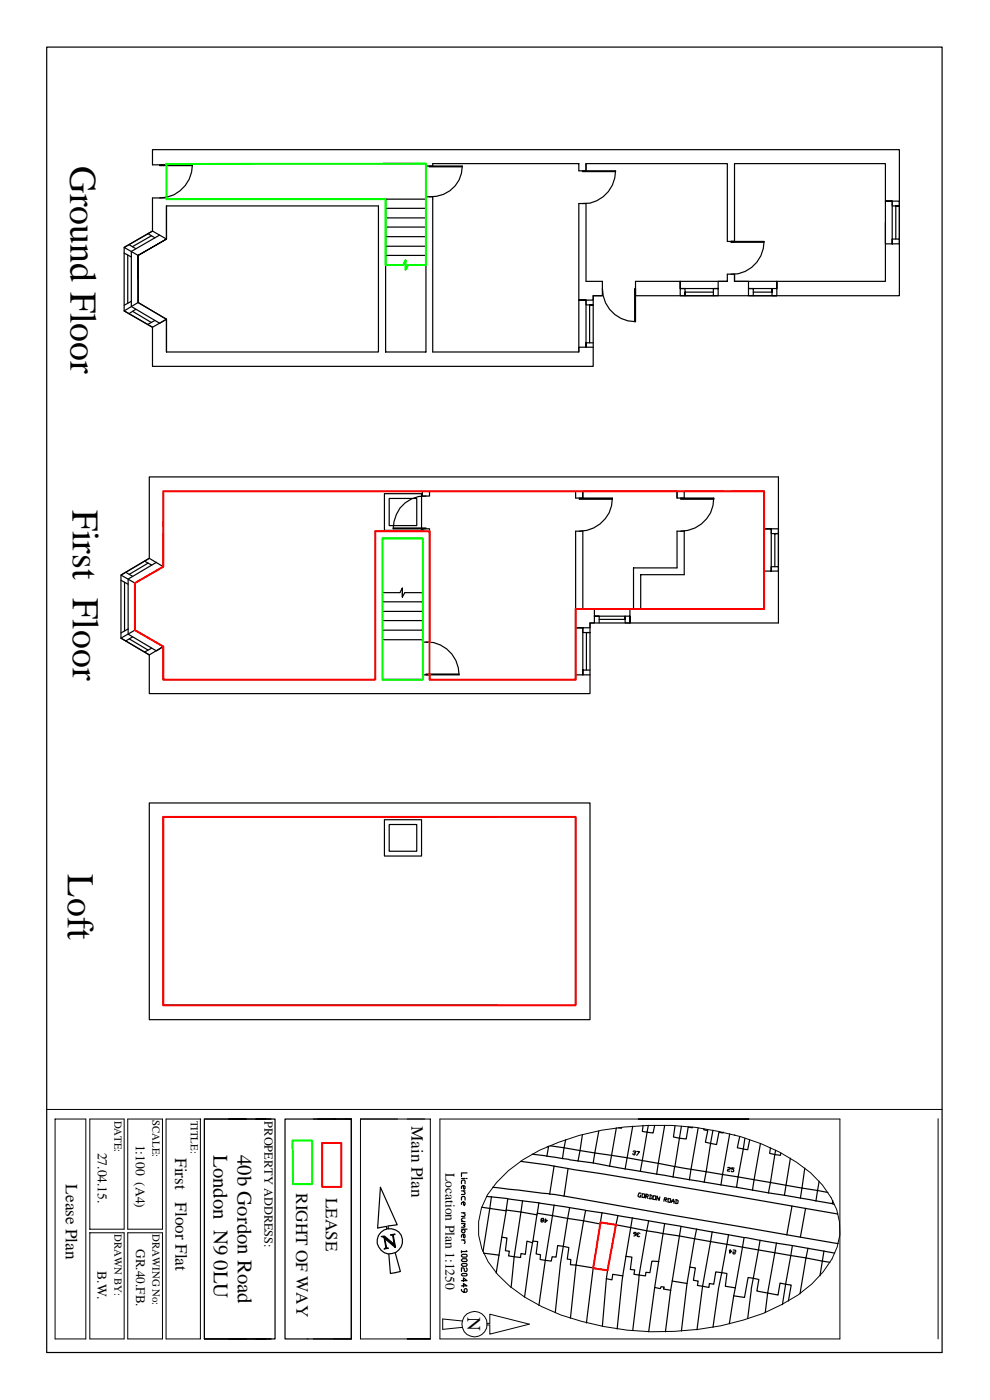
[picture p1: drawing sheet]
<svg xmlns="http://www.w3.org/2000/svg" width="210mm" height="297mm" viewBox="0 0 210 297" stroke-linecap="round" stroke-linejoin="round" font-family="sans-serif">
<g fill="none" stroke="#000" stroke-width=".25">
<path d="M9.9 10h189.9v276.9h-189.9zM33.9 35h6.9v.1h-6.9zM40.8 35a7 7 0 0 1-6.9 7M91 35.2h7v.2h-7zM98 35.2a6.5 6.5 0 0 1-7 6.5M123.5 36.2h7.1v.2h-7.1zM124.3 34.7h30v16.5h7.8v.2h-7.1v-.2M124.3 34.7v1.5h-1.5v-1.5h-31v.5h-1.5v-.5h-55v.3h-3v-3.2h158.5v30.9h-56v-3h19.5M124.3 34.7v1.5M130.6 36.2a6.9 6.9 0 0 1-7.1 7M26.3 53.7l1.6 .8M27.1 54.1v10.2"/>
<path d="M27.3 51.9l1.5 .8M29.3 54.2l6-3.5-6 3.5v10l6 3.5-6-3.5zM31.3 49.5l1.6 1M32.1 50l-4 2.3M32.3 49l3 1.7v-7h45v31h-45v-7M32.3 49l-6 3.5v13.5l6 3.4v8.3h93.5v-15h2M32.3 49l-6 3.5 3 1.7v10l-3 1.8 6 3.4 3-1.7M33.9 49.9l-6 3.4v11.7l6 3.6 1.4-.9M81.8 42.2v32.5h8.5v-33h1.5v33h31v-31.5h1.5v16.5h3.5v3h-2v1h-3h1.5v10v-1h1.5M81.8 42.2h8.5v2h-8.5M81.8 56.2h3.7l.5-1v2v-1M81.8 42.2h-46.5v-.2h-3v7"/>
<path d="M81.8 46.2h8.5M81.8 48.2h8.5M81.8 50.2h8.5M81.8 52.2h8.5M81.8 54.2h8.5M90.3 56.2h-3.8l-.5 1M154.3 59.7h-2v3h-8v-3v1.5h8h-1v1.5M154.3 59.7v-1.5h1.5v1.5M155.8 51.2v-16.5h32v25h-32M155.8 59.7h2.9v3h6.1v-3v1.5h-6.1h1.1v1.5M155.8 58.2v1.5M162.1 51.2a6.9 6.9 0 0 1-7.1 7"/>
<path d="M187.8 47.2v4.5h3v-9h-3h1.4v9v-1h1.6M189.2 42.7v1h1.6h-.8v7M27.9 63.9l-1.6 .9M28.1 66l4 2.4M28.8 65.6l-1.5 .9M32.9 68l-1.6 .8M124.3 63.7v1h1.5h-.7v8M125.8 73.7h-3v1M127.8 61.2a7 7 0 0 0 7 7M134.6 61.2h.2v7h-.2zM144.3 61.2h1v1.5v-.7h6M159.8 62h3.9v-.8v1.5h1.1"/>
<path d="M30.6 119l1.6 .9M31.4 119.5l-4 2.3M31.7 101.2h133.4v31h-40v15h-93.4v-8.3l-6-3.5v-13.4l6-3.6zM31.7 118.4l-6 3.6 2.9 1.7v10l-2.9 1.7 6 3.5 2.9-1.7M33.2 119.3l-6 3.6v11.6l6 3.6 1.4-.9M81.5 104.7h7.9v7.8h-7.9zM82.5 105.7h5.9v5.8h-5.9zM83.4 112h6.9v.2h-6.9zM90.3 105.2a6.7 6.7 0 0 0-6.9 7M122.9 105.7h7v.2h-7zM123.6 104.2h20v1.5M123.6 104.2v1.5h-1.5v-1.5h-31v1h-1.5v-1h-55v16l-2.9-1.8"/>
<path d="M123.6 104.2h20v1.5h1.5v-1.5M123.6 104.2v1.5M129.9 105.7a7 7 0 0 1-7 7M144.4 105.7h7v.2h-7zM145.1 104.2h17v25h-26.2v-7.3h9.2v-9.2h-1.5v7.8h-9.2v8.7h-10.8v-16.5h-1.5v31.5h-31v-1h-1.4v1M145.1 104.2h8.5M151.4 105.7a7 7 0 0 1-7 7M155.1 104.2h7M162.1 116.7v4.5h3v-9h-3h1.5v9v-1h1.5M163.6 112.2v1h1.5h-.8v7M25.7 123.1l1.5 .9M26.4 123.5v10.4"/>
<path d="M26.7 121.4l1.4 .9M27.2 133.4l-1.5 .9M27.4 135.6l4 2.3M28.1 135.1l-1.4 .9M28.6 123.7l6-3.5-6 3.5v10l6 3.5-6-3.5zM32.2 137.5l-1.6 .8M34.6 137.2v7h45v-31.5h10.1v-.5h1.4v24h-1.4v-22h-8.6v30h8.6M81.1 125.7h3.7l.5-1v2v-1M81.1 127.7h8.6M81.1 129.7h8.6M81.1 131.7h8.6M81.1 133.7h8.6"/>
<path d="M81.1 135.7h8.6M89.7 125.7h-3.8l-.6 1M90.3 136.2a6.8 6.8 0 0 1 7.1 7M123.6 133.2v1h1.5h-.7v8M127.1 132.2v-1.5h-1h7.5v1.5v-3h-7.5v3h-1v1h-3h1.5v10v-1h1.5M127.1 131.4h5.5v-.7v1.5h1M89.7 143.2v1M90.3 143h7.1v.2h-7.1zM125.1 143.2h-3v1M31.7 170.3h93.4v46h-93.4zM34.6 173.3h71zM34.6 173.3v40h71"/>
<path d="M81.5 173.9h7.9v7.7h-7.9zM82.5 174.9h5.9v5.7h-5.9zM43.3 237.4h15v46.7h-15zM60.5 237.4h14v46.7h-14zM66.5 237.4h8M127 239.9l-.8 4.7M130.7 239.3l-1 5.8M131.8 239.2v.2l-.7-.1M134.2 238.9l-1.6 9.1M136.4 238.8l-.2 1.2 1 .2M137.5 238.8l-.3 1.4M138.9 238.8l-.4 1.6-1.3-.2"/>
<path d="M141 238.8l-1.4 8M143.2 238.8l-.4 2.4 1.3 .3M144.5 238.9l-.4 2.6M146.8 239.1v.2l-.8-.2-.5 2.5-1.4-.1M148.1 239.3l-1.5 8.8M149.3 239.4v.3l.8 .2-.5 2.4 1.1 .3M151.2 239.8l-.5 2.8M97.9 251.1v-.6l.2-.1h.4l.1 .1v.6M97.9 254.6v-.6l.2-.2h.4l.1 .2v.6M97.9 250h.7M97.9 252.6h.7M97.9 257.3h.7"/>
<path d="M97.9 259.2h.7M97.9 259.6h.7M98.3 251.5v.6l.2 .2 .1-.2v-.4l-.1-.2-.6 .2v.4M98.3 252.6l.3 .6-.1 .2h-.6M98.3 255v.5l.2 .3 .1-.3v-.3l-.1-.2-.6 .2v.3M98.3 257.3l.3 .3v.3l-.1 .2h-.6M98.5 259.6l.1 .2-.3 .2M98.6 258.4h-.5l-.2 .3v.1l.4 .4M98.9 250h.2M99.1 248.8h-1.2v.8M102.2 256.1l1.7 .3M103.2 253.8l1 .1"/>
<path d="M103.9 256.4l3.5 .5M103.9 256.4l-1.5 9.1M104.2 253.9l3.5 .4M104.2 253.9l-.3 2.5M104.5 251.9l12.1 1.4M107.4 256.7v.2M107.4 256.7l3.1 .4M107.4 256.9l-1 5.6M107.7 254.3l3.1 .5M107.7 254.3l-.3 2.4M110.4 246.4l7.1 1M110.5 257.1l-1.4 9.5"/>
<path d="M110.5 257.1l3.4 .6M110.8 254.8l3.5 .4M110.8 254.8l-.3 2.3M112.9 244.9l3.1 .4M113.9 257.7l-.9 5.6M114 257.4l6.4 1.1M114 257.4l-.1 .3M114.3 255.2l3.2 .5M114.3 255.2l-.3 2.2M114.9 258.8l-.2-.1 .2-.2h.3l.1 .3h-.4l-.2 .2 .1 .2h.4l-.1-.3M115.7 258.6l-.1 .7 .5-.4-.5-.1M116 245.3l3.3 .5"/>
<path d="M116.1 243.2l.2 .1M116.3 243.2v.1M116.3 243.3l-.3 2M116.6 253.3l3 .4M116.7 243.1l2.9 .4M117.5 255.7l3.3 .5M117.5 255.7l-1.8 11.7M117.5 247.4l-.9 5.9M117.5 247.4l3 .5M119.3 245.8l3.3 .5M119.6 253.7l47.3 8.3M119.6 243.5l3.4 .6"/>
<path d="M119.6 243.5l-.3 2.3M120 241.8l-.4 1.7M120.4 258.5l-.9 5.9M120.4 258.5l3.4 .5M120.5 247.9l47.5 8-1.1 6.1M120.5 247.9l-.9 5.8M120.8 256.2l3.4 .6M120.8 256.2l-.4 2.3M122.6 246.3l3.2 .4M123 244.1l3.2 .5M123 244.1l-.4 2.2M123.5 240.7l-.5 3.4"/>
<path d="M123.8 259l3.5 .7M123.8 259l-1.6 9.4M124.2 256.8l3.5 .5M124.2 256.8l-.4 2.2M125.8 246.7l3.5 .7M126.2 244.6l3.5 .5M126.2 244.6l-.4 2.1M127.3 259.3l-1.5 9.7M127.3 259.3l3.3 .5M127.7 257.3l3.4 .6M127.7 257.3l-.4 2M129.3 247.4l3.3 .6"/>
<path d="M129.7 245.1l-.4 2.3M129.7 245.1l6.5 1.1M130.6 259.8l-1.7 9.7M130.6 259.8l6.6 1.3M131.1 257.9l3 .5M131.1 257.9l-.5 1.9M132.6 248l3.2 .5M134.1 258.4l3.5 .6-.4 2.1M134.1 258.4l-1.3 8.1M134.3 244.3l.4-.1 .1 .1v.2l-.3 .1M134.6 244.6l.1 .3-.2 .1-.3-.2M135 244.3h.6l-.6 .8"/>
<path d="M135.8 248.5l3.5 .6M136 253.2l-.4-.1-.3 .6 .5 .3v-.4M136.2 253.2l.5 .1v.8l-.6-.1zM136.2 246.2l3.4 .6M136.2 246.2l-.4 2.3M137 253.7h.5l-.1-.3-.4-.1-.1 .9M137.1 253.7l.3 .6M137.2 240.2l-1 6M137.6 259l3.4 .6M137.8 253.5l.5 .2v.6h-.6M137.9 253.5l-.1 .8M138.6 253.7h.5l-.1 .8-.6-.1z"/>
<path d="M139.3 249.1l3.4 .6M139.6 246.8l3.5 .7M139.6 246.8l-.3 2.3M140 253.9l-.2 .8-.4-1-.1 .9M140.9 254.4l.4 .1 .2-.2-.1-.1-.4-.1-.2 .7M141 259.6l3.4 .6M141 259.6l-1.3 8M141.1 254.5l.2 .4M141.7 254.3h.5v.8l-.6-.1zM142.4 255.1v-.3l.4-.4 .2 .5-.1 .4M142.4 254.8l.6 .1M142.7 249.7l3.5 .6"/>
<path d="M143.1 247.5l3.5 .6M143.1 247.5l-.4 2.2M143.3 254.5l.5 .3v.5h-.6M143.4 254.5l-.1 .8M144.1 241.5l-1 6M146.2 250.3l3.2 .5M146.6 248.1l3.2 .5M146.6 248.1l-.4 2.2M149.4 250.8l3.5 .6M149.8 248.6l-.4 2.2M149.8 248.6l3.4 .6M150.7 242.6l-.9 6"/>
<path d="M152.9 251.4l3.3 .5M153.2 249.2l3.3 .5M153.2 249.2l-.3 2.2M153.4 240.2l-.1 .2-.8-.2-.5 2.6-1.3-.2M154.3 247.7l.2-.1 .4 .2v.2a.46 .46 0 0 0-.6 .4l.5 .1M154.8 240.5l-1.6 8.7M155.7 247.8l-.5-.1-.1 .3 .4 .1 .1 .4-.4 .1-.1-.2M155.8 240.8h.1M156.5 249.7l-.3 2.2 3.4 .6M156.5 249.7l3.4 .6M156.9 241.1l-.5 2.4 1.2 .3M157.6 243.8l-1.1 5.9"/>
<path d="M158 241.5l-.4 2.3M159 241.8l-.4 2.1-1-.1M159.6 252.5l3.4 .6M159.9 250.3l-.3 2.2M159.9 250.3l3.5 .6M161.3 242.6l-1.4 7.7M163 253.1l3.4 .5M163.4 243.5l-.2 1.2 1.1 .2M163.4 250.9l3.3 .6M163.4 250.9l-.4 2.2M164.3 244.9l-.9 6M164.5 244l-.2 .9"/>
<path d="M165.6 244.6l-.1 .5-1.2-.2M166.4 253.6l3.4 .6M166.7 251.5l-.3 2.1M166.7 251.5l3.4 .6M167.6 245.7l-.9 5.8M168 255.9l2.9 .5M169.8 254.2l3.3 .6M170.1 252.1l-.3 2.1M170.1 252.1l3.3 .5M170.7 247.8l-.6 4.3M170.9 256.4l-1.1 6.1-2.9-.5M170.9 256.4l6.8 1.2"/>
<path d="M173.1 254.8l3.4 .6M173.4 252.6l-.3 2.2M173.4 252.6l2.2 .4M173.7 250.6l-.3 2M176.5 255.4l.5 .1M176.6 254.7l-.1 .7M82 260.7v-.5l-1.9 .3 .6-8.6 3.5 7.9-1.9 .3 .1 .6M83.8 265.8l1.1 3.9-2.1 .5-.3-4.2M97.9 261.1l.4-.3 .3 .5-.1 .2h-.4zM97.9 266.3l.2-.2h.8l.2 .4-.2 .2h-.8l-.2-.2zM97.9 267.3l.2-.3h.8l.2 .5-.2 .1h-.8zM97.9 268.2l.2-.1h.8l.2 .3-.2 .2h-.8z"/>
<path d="M97.9 270.3l.2-.1h.8l.2 .3-.2 .2h-.8zM97.9 271.7h1.2l-.8-.6v.8M97.9 272.8h1.2l-.8-.5v.7M97.9 273.6v.2l.4 .4h.6l.2-.2v-.4l-.2-.2-.4 .2v.6M97.9 260.8h1.2M97.9 263.1h.7M97.9 265.3v.5M98.3 261.9v.6l.2 .1 .1-.1v-.5l-.1-.1-.6 .1v.5M98.3 263.1l.3 .3-.1 .4M98.5 260l.1 .2-.1 .1h-.6M98.9 265.3l.2 .2h-1.2M98.9 269l.2 .2v.4l-.2 .1-.4-.1v-.4l-.2-.2h-.4v.7"/>
<path d="M102.5 265.9l3.3 .4M106.4 262.5l1.1 .1-.3 2.7 .8 .1-.1 1 1.2 .2M106.4 262.5l-1.2 7.6M109.1 266.6l-.7 6.5M112.9 263.7l-1.6 11.5M112.9 263.7l-1.1-.4-.4 2.8-.9-.2-.1 .9-1.3-.2M113 263.3l1 .1-.3 2.6 .9 .2v1l1.1 .2M113 263.3l-.1 .4M115.7 267.4l-1.4 9.5M119.5 264.4l1.1 .3-.3 2.4 .8 .1-.1 1.1 1.2 .1M119.5 264.4l-.6 3.7-1.1 10.4M119.5 264.4l-1.2-.2-.4 2.5-.8-.1-.2 .9-1.2-.1"/>
<path d="M122.2 268.4l-1.2 11.3M122.2 268.4l3.6 .6M125.8 269l-1.4 11.7M125.8 269l3.1 .5M128.6 271.3l-.8 10M128.9 269.5l-.3 1.8M132.1 270.7l-2.1-.4-.2 1.2-1.2-.2M132.1 270.7l-1.2 11.2M132.8 266.5l1.2 .2-.3 2.6 .9 .1-.1 .9 1.1 .2M132.8 266.5l-.7 4.2M134.9 261.9l-.5-.3 .1-.1 .5 .1-.1 .4-.4 .2M135.4 262h-.3v.2l.4 .2 .1-.1"/>
<path d="M135.6 270.5l-1.4 11.8M135.7 261.7l-.3-.2-.2 .1 .1 .4M137.2 261.1l6.9 1.1M137.2 261.1l-1.6 9.4M138.9 273.1l1.1 .3 .2-.4h.7l-.2 .5 1.5 .2M138.9 273.1l-1.3 9.4M139.7 267.6l-1.4-.1-.5 2.5-.8-.1-.1 .8-1.3-.2M139.7 267.6l-.8 5.5M142.2 273.7l-1.1 8.8M142.6 271.8l3.1 .5M142.6 271.8l-.4 1.9M144.1 262.2l3.2 .6"/>
<path d="M144.1 262.2l-1.5 9.6M144.4 260.2l-.3 2M144.4 260.2l6.6 1.2M145.7 272.3l-1.2 10.1M146.3 268.8l1.2 .2-.4 2.6 1 .2-.2 .9 1.1 .2M146.3 268.8l-.6 3.5M147.3 262.8l3.4 .6M147.3 262.8l-1 6M147.7 260.8l-.4 2M149 272.9l-1.2 9.2M150.7 263.4l3.5 .6M150.7 263.4l-1.7 9.5"/>
<path d="M151 261.4l3.5 .6M151 261.4l-.3 2M153.1 270l-1.3-.2-.4 2.7-.9-.2-.1 .8-1.4-.2M153.1 270l1.1 .2-.4 2.7 2.2 .3M153.1 270l-.7 3.3-1.2 8.3M154.2 264l3.3 .6M154.2 264l-1.1 6M154.5 262l3.3 .6M154.5 262l-.3 2M154.9 265.1l-.1 .8 .4-.5-.5-.1M155.5 265.2l.5 .1v.3l-.6 .1 .1 .3 .5-.1M155.6 274.9l-.9 5.9"/>
<path d="M156 273.2l-.4 1.7M157.5 264.6l3.4 .6M157.5 264.6l-1.5 8.6M157.8 262.6l3.4 .5M157.8 262.6l-.3 2M159.8 271.2l1.2 .2-.5 2.5 2.3 .4M159.8 271.2l-.5 2.2-.7 6.3M159.8 271.2l-1.1-.2-.8 4.3-2.3-.4M160.9 265.2l3.4 .6M160.9 265.2l-1.1 6M161.2 263.1l3.5 .6M161.2 263.1l-.3 2.1"/>
<path d="M162.8 274.3l-.5 4.2M164.3 265.8l3.4 .6M164.3 265.8l-1.5 8.5M164.7 263.7l3.4 .5M164.7 263.7l-.4 2.1M166.6 272.5l1.2 .1-.6 3.4M166.6 272.5l-1.2-.3-.4 2.5-2.2-.4M166.6 272.5l-.7 4.3M167.7 266.4l3.2 .5M167.7 266.4l-1.1 6.1M168.1 264.2l3.3 .6M168.1 264.2l-.4 2.2"/>
<path d="M169.8 262.5l8 1.3M170.9 266.9l-1.2 7.6M170.9 266.9l3.5 .6M171.4 264.8l-.5 2.1M171.4 264.8l3.4 .6M174.4 267.5l-.5 3.2M174.4 267.5l1.6 .3M174.8 265.4l2.2 .5M174.8 265.4l-.4 2.1M43.3 284.1h14.2M66.5 284.1h8"/>
<circle cx="82.7" cy="263.3" r="2.69"/>
</g>
<g fill="none" stroke="#000" stroke-width=".21">
<path d="M9.9 235.4h189.9M11.7 237.4h6.5v46.7h-6.5zM19 237.4h7.3v23.4h-7.3zM27.1 237.4h7.4v23.4h-7.4zM42.5 237.4v46.7h-7.3v-46.7h7.4M57.5 237.4h-14.2v46.7h14.2M67.4 237.4h7.1v46.7h-3.8M93.3 237.4h84.8v46.7h-84.8zM199 237.3v46.8M105.3 250.9a30.9 30.9 0 0 1 13.2-8.6 63.2 63.2 0 0 1 43 .4 33.1 33.1 0 0 1 12.9 8.7 13.8 13.8 0 0 1 3.1 13.2 22.3 22.3 0 0 1-11.7 12.2 53.6 53.6 0 0 1-22.7 5.6 59.7 59.7 0 0 1-28.2-5.2 26.9 26.9 0 0 1-11.4-9.5 13.7 13.7 0 0 1 1.8-16.8zM19 261.5h7.3v22.6h-7.3zM27.1 261.5h7.4v22.6h-7.4z"/>
<path d="M9.9 286.9h189.9zM65.1 284.1h.3M86.4 284.1h4.9h-14.8v-46.7h14.8v46.7M98 280.2l-4.1-.4v2.2l4.1-.4M103.3 280.8h.6v-2l8.4 2.1-8.4 2.1v-1.9h-.6"/>
<circle cx="100.6" cy="280.9" r="2.71"/>
</g>
<path d="M34.6 104.2h127.5v25h-40v15h-31v-31.5h-11.5v31.5h-45v-7l-6-3.5v-10l6-3.5zM34.6 173.3h87.5v40h-87.5zM68.3 242.5h4.1v9.3h-4.1zM127.3 259.3l3.3 .5-1.7 9.7-3.1-.4 1.5-9.6" fill="none" stroke="#f00" stroke-width=".42"/>
<path d="M35.3 34.7v7.5h46.5v14h3.7l.5-1v2l.5-1h3.8v-21.5l-55 .1M81.1 114.2h8.6v30h-8.6zM62.1 242h4.1v9.2h-4.1z" fill="none" stroke="#0f0" stroke-width=".42"/>
<g fill="#000" stroke="#000" stroke-width=".21">
<path d="M81.4 262.6l.6 2.1 .4 .1-1 .2 .4-.2z" fill-rule="evenodd"/>
<path d="M80.9 262.3l.6-.1 2.1 1.7 .2 .8-2.4-2.1z" fill-rule="evenodd"/>
<path d="M82.8 262l1-.1-.3 .1 .3 2.7-.5-2.4-.2-.3z" fill-rule="evenodd"/>
</g>
<g font-size="8">
<text x="14.9" y="35.3" transform="rotate(90 14.9 35.3)">Ground Floor</text>
<text x="15.4" y="108.1" transform="rotate(90 15.4 108.1)">First Floor</text>
<text x="14.4" y="185.5" transform="rotate(90 14.4 185.5)">Loft</text>
</g>
<g font-size="4.4">
<text x="45.3" y="245" transform="rotate(90 45.3 245)">London N9 0LU</text>
<text x="50.4" y="245" transform="rotate(90 50.4 245)">40b Gordon Road</text>
</g>
<text font-size="4.1" x="99.1" y="279.4" transform="rotate(90 99.1 279.4)">N</text>
<g font-size="3.6">
<text x="87.3" y="238.9" transform="rotate(90 87.3 238.9)">Main Plan</text>
<text x="37.2" y="245.7" transform="rotate(90 37.2 245.7)">First</text>
<text x="14" y="251.3" transform="rotate(90 14 251.3)">Lease Plan</text>
<text x="37.2" y="255.1" transform="rotate(90 37.2 255.1)">Floor Flat</text>
<text x="62.8" y="253.2" transform="rotate(90 62.8 253.2)">RIGHT OF WAY</text>
<text x="69.1" y="254.1" transform="rotate(90 69.1 254.1)">LEASE</text>
</g>
<g font-size="2.9">
<text x="20.7" y="244.5" transform="rotate(90 20.7 244.5)">27.04.15.</text>
<text x="28.8" y="242.8" transform="rotate(90 28.8 242.8)">1:100 (A4)</text>
<text x="94.5" y="248.8" transform="rotate(90 94.5 248.8)">Location Plan 1:1250</text>
<text x="20.7" y="269.7" transform="rotate(90 20.7 269.7)">B.W.</text>
</g>
<text font-size="2.8" x="28.9" y="265" transform="rotate(90 28.9 265)">GR.40.FB.</text>
<text font-size="2.6" x="56.1" y="237.9" transform="rotate(90 56.1 237.9)">PROPERTY ADDRESS:</text>
<g font-size="2.3">
<text x="24.3" y="237.7" transform="rotate(90 24.3 237.7)">DATE:</text>
<text x="32.3" y="237.7" transform="rotate(90 32.3 237.7)">SCALE:</text>
<text x="40.5" y="237.7" transform="rotate(90 40.5 237.7)">TITLE:</text>
<text x="24.3" y="261.9" transform="rotate(90 24.3 261.9)">DRAWN BY:</text>
<text x="32.3" y="261.9" transform="rotate(90 32.3 261.9)">DRAWING No:</text>
</g>
</svg>
